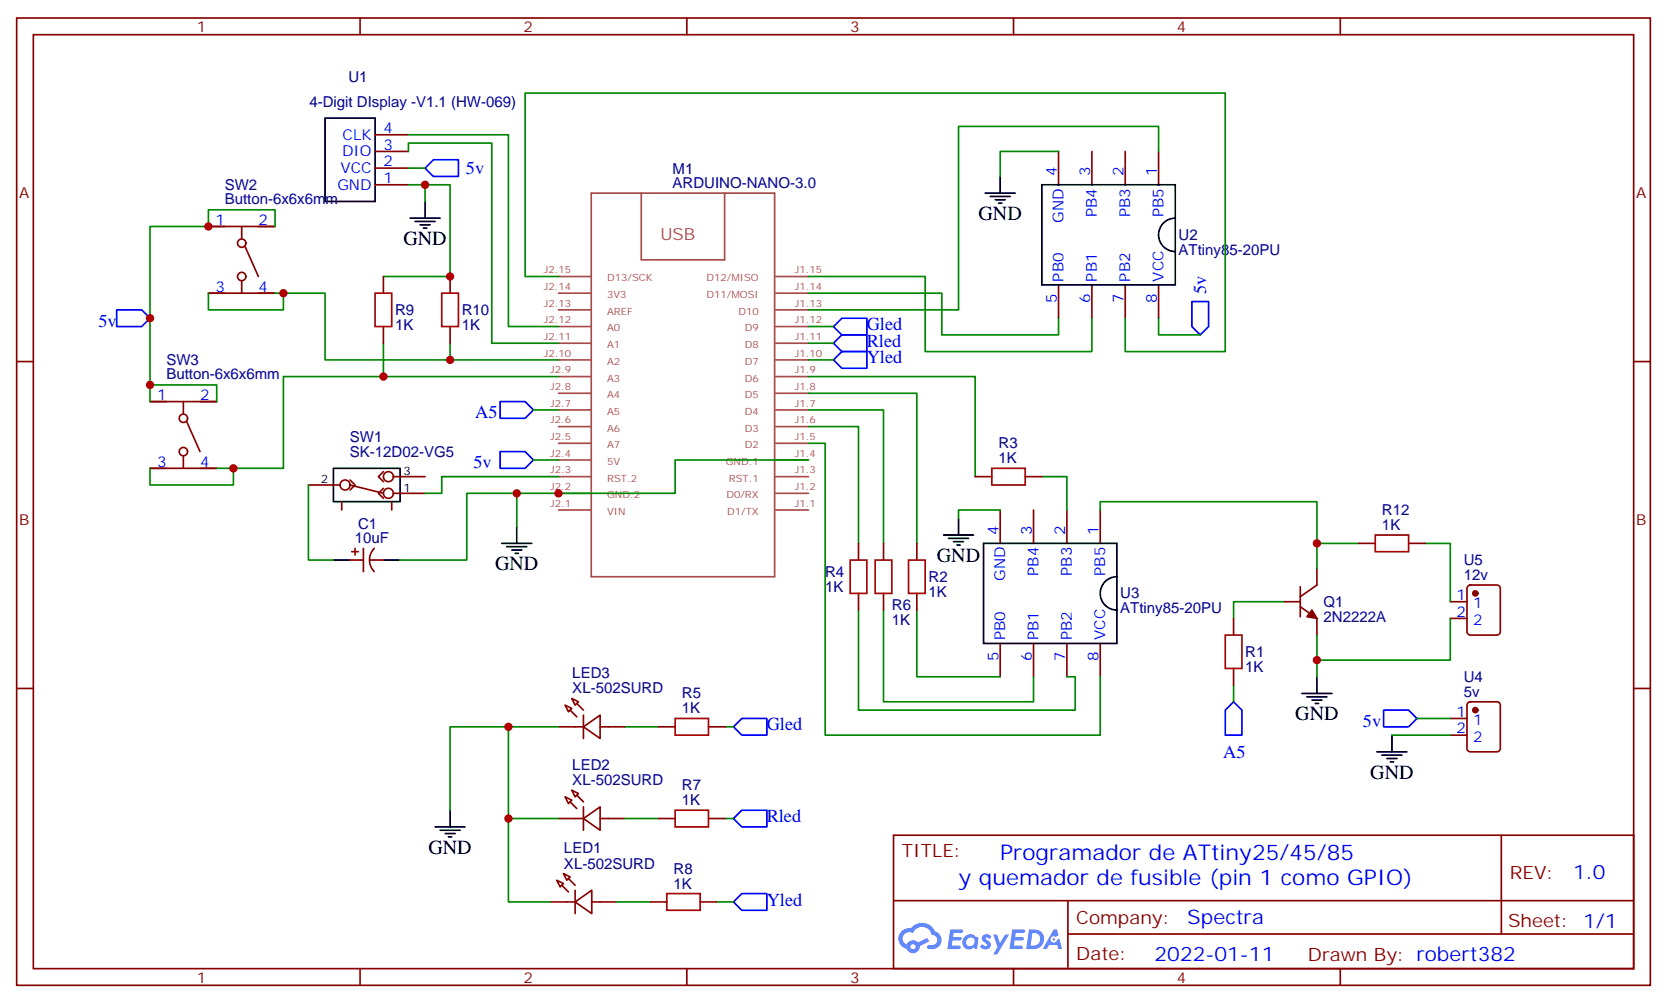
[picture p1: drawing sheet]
<svg xmlns="http://www.w3.org/2000/svg" width="353mm" height="212mm" viewBox="0 0 353 212" stroke-linecap="round" stroke-linejoin="round" font-family="sans-serif">
<g fill="none" stroke="#000" stroke-width=".35">
<path d="M68.8 25h10.6v17.6h-10.6zM211.7 37.3v3.6M220.5 39.1h28.2v21.2h-28.2zM86.8 46.1h6.3M87.8 46.8h4.3M88.9 47.6h2.1M89.6 48.3h.7M90 42.6v3.5M208.5 40.9h6.3M209.5 41.6h4.3M210.6 42.3h2.1M211.3 43h.7"/>
<path d="M248.7 46.1a3.5 3.5 0 0 0-3.5 3.6 3.5 3.5 0 0 0 3.5 3.5M70.6 99.1h14.1v7h-14.1zM70.6 118.5h3.5M81.1 118.5h3.6M106.2 114.9h6.3M107.2 115.6h4.3M108.3 116.3h2.1M109 117.1h.7M109.4 111.4v3.5M199.7 113.2h6.3M200.7 113.9h4.3M201.8 114.6h2.1"/>
<path d="M202.5 115.3h.7M202.8 109.6v3.6M208.1 114.9h28.3v21.2h-28.3zM236.4 122a3.5 3.5 0 0 0-3.6 3.5 3.5 3.5 0 0 0 3.6 3.5M275.5 146.7h6.4M276.6 147.4h4.2M277.6 148.1h2.2M278.3 148.8h.7M278.7 143.2v3.5M291.4 159h6.3M292.5 159.7h4.2M294.6 155.5v3.5"/>
<path d="M92.1 174.9h6.3M93.1 175.6h4.3M94.2 176.3h2.1M94.9 177h.7M95.2 171.4v3.5M293.5 160.4h2.1M294.2 161.1h.7"/>
</g>
<g fill="none" stroke="#870000" stroke-width=".35">
<path d="M3.5 3.8h345.7v204.6h-345.7zM7.1 7.3h338.6v197.6h-338.6zM76.2 3.8v3.5M145.3 3.8v3.5M214.5 3.8v3.5M283.6 3.8v3.5M79.4 39.1h7M79.4 35.6h7M79.4 32h7M79.4 28.5h7M224 32v7.1M231.1 32v7.1"/>
<path d="M238.1 32v7.1M245.2 32v7.1M44.1 47.9h14.1M51.2 47.9v2.5M51.2 59.5v2.5M51.9 52.1l2.8 6.4M81.1 58.5v3.5M95.2 58.5v3.5M3.5 76.5h3.6M44.1 62h14.1M81.1 69.1v3.5M95.2 69.1v3.5"/>
<path d="M224 60.3v7M231.1 60.3v7M238.1 60.3v7M245.2 60.3v7M345.7 76.5h3.5M31.7 99.1h14.2M31.7 84.9h14.2M38.8 84.9v2.5M38.8 96.6v2.5M39.5 89.2l2.8 6.3M81.1 99.8l-1 1 1 1.1M65.3 102.6h6.7"/>
<path d="M72.3 106.1v1.8M74.1 101.5l1 1.1-1 1M74.1 118.5h2.8M74.1 102.6l7 1.8M74.4 116.7h1.4M75.1 116v1.4M76.9 116v4.9M78.3 118.5h2.8M79.2 116a3.5 3.5 0 0 0 0 4.9M81.1 103.3l-1 1.1 1 1M82.9 106.1v1.8M83.3 100.8h6.7"/>
<path d="M83.3 104.4h6.7M181.7 114.9v3.6M187 114.9v3.6M194 114.9v3.6M206.4 100.8h3.5M211.7 107.9v7M217 100.8h3.5M218.7 107.9v7M225.8 107.9v7M232.8 107.9v7M287.5 114.9h3.5M298.1 114.9h3.5"/>
<path d="M181.7 125.5v3.5M187 125.5v3.5M194 125.5v3.5M211.7 136.1v7.1M218.7 136.1v7.1M225.8 136.1v7.1M232.8 136.1v7.1M261.1 130.8v3.5M271.6 127.3h3.6M275.2 128.3l3.5 2.5v3.5M275.2 124.1v6.4M278.7 120.2v3.6l-3.5 2.4"/>
<path d="M306.9 127.3h3.5M306.9 130.8h3.5M310.7 124l.4-.2h5.7a.71 .71 0 0 1 .7 .7v9.1a.76 .76 0 0 1-.7 .7h-5.7a.76 .76 0 0 1-.7-.7v-9.1zM3.5 145.6h3.6M118.2 153.7h5.3M119.6 149.2l1.4 .7-.7 .7zM121 147.7l1.4 .7-.7 .8zM123.5 153.7l3.5-2.4v4.9zM123.5 151.3v4.9M127 153.7h5.3M139.3 153.7h3.6M149.9 153.7h3.6"/>
<path d="M261.1 141.4v3.5M306.9 152h3.5M306.9 155.5h3.5M310.7 148.7l.4-.3h5.7a.71 .71 0 0 1 .7 .8v9.1a.76 .76 0 0 1-.7 .7h-5.7a.76 .76 0 0 1-.7-.7v-9.1zM345.7 145.6h3.5M118.2 173.1h5.3M119.6 168.6l1.4 .7-.7 .7zM121 167.1l1.4 .8-.7 .7zM123.5 173.1l3.5-2.4v4.9zM123.5 170.7v4.9M127 173.1h5.3M139.3 173.1h3.6"/>
<path d="M149.9 173.1h3.6M189.1 176.7h156.6v28.2h-156.6zM317.7 176.7v20.9M116.4 190.8h5.3M117.8 186.2l1.4 .7-.7 .7zM119.2 184.8l1.4 .7-.7 .7zM121.7 190.8l3.5-2.5v5zM121.7 188.3v5M125.2 190.8h5.3M137.6 190.8h3.5M148.2 190.8h3.5M189.1 190.5h156.5"/>
<path d="M226 197.6h119.6M226 190.5v14.1M76.2 204.9v3.5M145.3 204.9v3.5M214.5 204.9v3.5M283.6 204.9v3.5"/>
<circle cx="51.2" cy="58.5" r=".88"/>
<circle cx="51.2" cy="51.4" r=".88"/>
<circle cx="38.8" cy="88.5" r=".88"/>
<circle cx="38.8" cy="95.5" r=".88"/>
<circle cx="73" cy="102.6" r="1.06"/>
<circle cx="82.2" cy="104.4" r="1.06"/>
<circle cx="82.2" cy="100.8" r="1.06"/>
</g>
<g fill="none" stroke="#a64a4a" stroke-width=".35">
<path d="M118.2 58.5h6.9M125.1 40.9h38.8v81.1h-38.8zM135.7 40.9v14.1h17.6v-14.1M164.2 58.5h6.9M118.2 79.7h6.9M118.2 76.1h6.9M118.2 72.6h6.9M118.2 69.1h6.9M118.2 65.5h6.9M118.2 62h6.9M164.2 79.7h6.9M164.2 76.1h6.9"/>
<path d="M164.2 72.6h6.9M164.2 69.1h6.9M164.2 65.5h6.9M164.2 62h6.9M118.2 97.3h6.9M118.2 93.8h6.9M118.2 90.2h6.9M118.2 86.7h6.9M118.2 83.2h6.9M164.2 97.3h6.9M164.2 93.8h6.9M164.2 90.2h6.9"/>
<path d="M164.2 86.7h6.9M164.2 83.2h6.9M118.2 107.9h6.9M118.2 104.4h6.9M118.2 100.8h6.9M164.2 107.9h6.9M164.2 104.4h6.9M164.2 100.8h6.9"/>
</g>
<g fill="#870000" stroke="#870000" stroke-width=".35">
<path d="M118.9 187.3l1.4 1.4z"/>
<path d="M120.3 185.8l1.4 1.5z"/>
<path d="M120.6 169.6l1.5 1.4z"/>
<path d="M122.1 168.2l1.4 1.4z"/>
<path d="M120.6 150.2l1.5 1.4z"/>
<path d="M122.1 148.8l1.4 1.4z"/>
<path d="M277.6 129l1.1 1.8-2.1-.3z"/>
<circle cx="312.2" cy="150.2" r=".53"/>
<circle cx="312.2" cy="125.5" r=".53"/>
</g>
<g fill="none" stroke="#008700" stroke-width=".35">
<path d="M86.4 39.1h3.6v3.5M86.4 28.5h21.2v40.6h10.6M86.4 32v-1.7h17.7v42.3h14.1M86.4 35.6h3.6M90 39.1h5.2v19.4h-14.1M224 32h-12.3v5.3M245.2 32v-5.3h-42.4v38.8h-31.7M58.2 47.9v-3.5h-14.1v3.5h-12.4v37M118.2 58.5h-7.1v-38.8h148.2v54.7h-21.2v-7.1M171.1 58.5h24.7v15.9h35.3v-7.1M44.1 62v3.5h15.9v-3.5M58.2 62h10.6v14.1h26.4"/>
<path d="M81.1 72.6v7.1h37.1M81.1 79.7h-21.1v19.4h-14.1M95.2 72.6v3.5h23M171.1 62h28.2v8.8h24.7v-3.5M171.1 79.7h35.3v21.1M171.1 69.1h5.3M171.1 72.6h5.3M171.1 76.1h5.3M245.2 67.3v3.5h8.8M31.7 81.4h14.2v3.5M31.7 99.1v3.5h17.7v-3.5M112.9 97.3h5.3"/>
<path d="M112.9 86.7h5.3M171.1 97.3h-28.2v7.1h-33.5v7M171.1 83.2h22.9v31.7M171.1 86.7h15.9v28.2M171.1 90.2h10.6v24.7M171.1 93.8h3.5v61.7h58.2v-12.3M65.3 102.6v15.9h5.3M109.4 104.4h-10.6v14.1h-14.1M118.2 100.8h-24.7v3.6h-3.5M211.7 107.9h-8.9v1.7M220.5 100.8h5.3v7.1M232.8 107.9v-1.8h45.9v14.1"/>
<path d="M278.7 114.9h8.8M301.6 114.9h5.3v12.4M181.7 129v21.2h45.8v-7h-1.7M187 129v19.4h31.7v-5.2M194 129v14.2h17.7M271.6 127.3h-10.5v3.5M278.7 134.3v8.9M306.9 130.8v8.8h-28.2M107.6 153.7v19.4h10.6M118.2 153.7h-23v17.7M132.3 153.7h7M153.5 153.7h1.7"/>
<path d="M261.1 144.9v3.5M294.6 155.5h12.3M299.9 152h7M107.6 173.1v17.7h8.8M132.3 173.1h7M153.5 173.1h1.7M130.5 190.8h7.1M151.7 190.8h3.5"/>
</g>
<g fill="none" stroke="#00f" stroke-width=".35">
<path d="M90 35.6l1.7-1.8h5.3v3.5h-5.3zM24.7 65.5h5.3l1.7 1.8-1.7 1.8h-5.3zM176.4 69.1l1.8-1.8h5.2v3.5h-5.2zM176.4 72.6l1.8-1.8h5.2v3.6h-5.2zM176.4 76.1l1.8-1.7h5.2v3.5h-5.2zM252.2 63.8h3.6v5.3l-1.8 1.7-1.8-1.7zM105.8 95.5h5.3l1.8 1.8-1.8 1.8h-5.3zM105.8 84.9h5.3l1.8 1.8-1.8 1.8h-5.3zM155.2 153.7l1.8-1.7h5.3v3.5h-5.3zM259.3 150.2l1.8-1.8 1.7 1.8v5.3h-3.5zM292.8 150.2h5.3l1.8 1.8-1.8 1.7h-5.3zM155.2 173.1l1.8-1.7h5.3v3.5h-5.3z"/>
<path d="M155.2 190.8l1.8-1.8h5.3v3.5h-5.3z"/>
</g>
<path d="M79.4 62h3.5v7.1h-3.5zM93.5 62h3.5v7.1h-3.5zM209.9 99.1h7.1v3.5h-7.1zM179.9 118.5h3.5v7h-3.5zM185.2 118.5h3.5v7h-3.5zM192.3 118.5h3.5v7h-3.5zM291 113.2h7.1v3.5h-7.1zM259.3 134.3h3.5v7.1h-3.5zM142.9 152h7v3.5h-7zM142.9 171.4h7v3.5h-7zM141.1 189h7.1v3.5h-7.1z" fill="none" stroke="#a10000" stroke-width=".35"/>
<g fill="#5487ff">
<path d="M208.1 197.8a1.22 1.22 0 0 1 1.7 .3l-.4 .6a.47 .47 0 0 0-.3-.4 .47 .47 0 0 0-.5 .2v.1a1.55 1.55 0 0 1 1.1 1.5 1.34 1.34 0 0 1-2.3 .2l.5-.6 .7 .4a.29 .29 0 0 0 .3-.2 .29 .29 0 0 0-.2-.3 1.04 1.04 0 0 1-.6-1.8z"/>
<path d="M201.1 196.6h2.1a.43 .43 0 0 1 .5 .1 .43 .43 0 0 1 .1 .5l-.4 .1h-1.6l-.1 .9h1.5a.37 .37 0 0 1 .3 .4 .37 .37 0 0 1-.4 .3h-1.5l-.2 1.1h1.3a.43 .43 0 0 1 .5 .1 .43 .43 0 0 1 .1 .5l-.4 .2h-2.4z"/>
<path d="M214.2 196.6h2.1a.43 .43 0 0 1 .5 .1 .43 .43 0 0 1 .1 .5l-.3 .1h-1.6l-.2 .9h1.6a.37 .37 0 0 1 .3 .4 .37 .37 0 0 1-.4 .3h-1.6l-.1 1.1h1.2a.43 .43 0 0 1 .5 .1 .43 .43 0 0 1 .1 .5l-.3 .2h-2.5z"/>
<path d="M223 196.6h.7l.3 1.3-.6 .3a.69 .69 0 0 0-1 .3 .69 .69 0 0 0 .4 .9 .69 .69 0 0 0 .9-.6l.5-.3 .6 2.2h-.8l-.3-.8h-1.7l-.5 .8h-.9z"/>
<path d="M210.2 197.7h.8l.6 1.8 1.1-1.8h.9l-2.6 4.2h-.8l.9-1.6z"/>
<path d="M217.8 196.6l-.6 4.2h1.3a2.11 2.11 0 0 0 2.5-2.2 2.11 2.11 0 0 0-2.5-2zM218.5 197.3a1.39 1.39 0 0 1 1.7 1.5 1.39 1.39 0 0 1-1.8 1.2h-.3z"/>
<path d="M204.1 198.2a1.47 1.47 0 0 0-.2 2.1 1.47 1.47 0 0 0 2.1 .1l.8 .4 .3-2.3-.2-.3h-.4a1.49 1.49 0 0 0-2.4 0zM204.7 198.6a.92 .92 0 0 1 1.6 .5 .92 .92 0 0 1-1.3 1 .9 .9 0 0 1-.3-1.5z"/>
<path d="M190.8 197a2.18 2.18 0 0 0 1.1 3.7 1.44 1.44 0 0 0 1.6 .9 1.44 1.44 0 0 0 1.1-1.5l2.1-1-.5-.7-1.9 1a1.47 1.47 0 0 0-2.4 .4 1.39 1.39 0 0 1-.7-1.9 1.39 1.39 0 0 1 2-.5 2.08 2.08 0 0 1 2.1-1.3 2.08 2.08 0 0 1 1.9 1.7 1.07 1.07 0 0 1 1.2 1 1.07 1.07 0 0 1-1.1 1.1h-.6a.43 .43 0 0 0-.5 .4 .43 .43 0 0 0 .4 .5 2 2 0 0 0 2.4-1.1 2 2 0 0 0-.7-2.5l-.4-.2a2.98 2.98 0 0 0-5.1-.7l-1.1 .1zM192.7 200.3a.55 .55 0 0 1 1.1 0 .55 .55 0 0 1-1.1 0z"/>
<circle cx="223" cy="198.7" r=".26"/>
</g>
<g fill="#c00">
<circle cx="278.7" cy="139.6" r=".88"/>
<circle cx="278.7" cy="114.9" r=".88"/>
<circle cx="107.6" cy="153.7" r=".88"/>
<circle cx="107.6" cy="173.1" r=".88"/>
<circle cx="90" cy="39.1" r=".88"/>
<circle cx="95.3" cy="76.1" r=".88"/>
<circle cx="95.3" cy="58.5" r=".88"/>
<circle cx="109.4" cy="104.4" r=".88"/>
<circle cx="118.2" cy="104.4" r=".88"/>
<circle cx="60" cy="62" r=".88"/>
<circle cx="44.1" cy="47.9" r=".88"/>
<circle cx="31.8" cy="67.3" r=".88"/>
<circle cx="31.8" cy="81.4" r=".88"/>
<circle cx="81.1" cy="79.7" r=".88"/>
<circle cx="49.4" cy="99.1" r=".88"/>
</g>
<g font-size="4.6" fill="#00f">
<text x="211.7" y="182">Programador de ATtiny25/45/85</text>
<text x="202.8" y="187.3">y quemador de fusible (pin 1 como GPIO)</text>
</g>
<g font-size="4.2">
<text x="207.1" y="46.5">GND</text>
<text x="85.4" y="51.8">GND</text>
<text x="198.3" y="118.8">GND</text>
<text x="104.8" y="120.6">GND</text>
<text x="274.1" y="152.3">GND</text>
<text x="290" y="164.7">GND</text>
<text x="90.7" y="180.6">GND</text>
</g>
<g font-size="4.2" fill="#00f">
<text x="332.9" y="185.9">1.0</text>
<text x="251.3" y="195.5">Spectra</text>
<text x="244.3" y="203.3">2022-01-11</text>
</g>
<g font-size="3.9" fill="#00f">
<text x="98.6" y="36.8">5v</text>
<text x="255.3" y="62.2" transform="rotate(-90 255.3 62.2)">5v</text>
<text x="20.8" y="69.1">5v</text>
<text x="183.4" y="69.8">Gled</text>
<text x="183.4" y="73.4">Rled</text>
<text x="183.4" y="76.9">Yled</text>
<text x="100.5" y="88.5">A5</text>
<text x="100.2" y="99.1">5v</text>
<text x="162.2" y="154.5">Gled</text>
<text x="288.4" y="153.7">5v</text>
<text x="258.9" y="160.3">A5</text>
<text x="162.2" y="173.9">Rled</text>
<text x="162.2" y="191.5">Yled</text>
</g>
<g font-size="3.9" fill="#800">
<text x="190.9" y="181.3">TITLE:</text>
<text x="319.5" y="185.9">REV:</text>
<text x="227.8" y="195.5">Company:</text>
<text x="319.1" y="196.1">Sheet: 1/1</text>
<text x="227.8" y="203.1">Date:</text>
<text x="276.8" y="203.2">Drawn By: robert382</text>
</g>
<text font-size="3.5" fill="#a54b4b" x="139.8" y="50.8">USB</text>
<g font-size="3.2" fill="#800">
<text x="41.6" y="6.8">1</text>
<text x="110.8" y="6.8">2</text>
<text x="179.9" y="6.8">3</text>
<text x="249.1" y="6.8">4</text>
<text x="4.1" y="41.9">A</text>
<text x="346.3" y="41.9">A</text>
<text x="4.1" y="111.1">B</text>
<text x="346.3" y="111.1">B</text>
<text x="41.6" y="207.9">1</text>
<text x="110.8" y="207.9">2</text>
<text x="179.9" y="207.9">3</text>
<text x="249.1" y="207.9">4</text>
</g>
<g font-size="3.2" fill="#000080">
<text x="73.7" y="17.3">U1</text>
<text x="65.5" y="22.6">4-Digit DIsplay -V1.1 (HW-069)</text>
<text x="47.6" y="40.3">SW2</text>
<text x="142.3" y="39.8">ARDUINO-NANO-3.0</text>
<text x="142.3" y="36.9">M1</text>
<text x="47.6" y="43.2">Button-6x6x6mm</text>
<text x="249.4" y="53.9">ATtiny85-20PU</text>
<text x="249.4" y="50.7">U2</text>
<text x="83.6" y="69.8">1K</text>
<text x="83.6" y="66.6">R9</text>
<text x="97.7" y="69.8">1K</text>
<text x="97.7" y="66.6">R10</text>
<text x="35.2" y="77.3">SW3</text>
<text x="35.2" y="80.2">Button-6x6x6mm</text>
<text x="74" y="93.6">SW1</text>
<text x="211.3" y="94.8">R3</text>
<text x="74" y="96.8">SK-12D02-VG5</text>
<text x="211.3" y="98">1K</text>
<text x="75.8" y="111.8">C1</text>
<text x="292.5" y="112.1">1K</text>
<text x="292.5" y="108.9">R12</text>
<text x="75.1" y="114.9">10uF</text>
<text x="309.7" y="119.5">U5</text>
<text x="174.6" y="125.2">1K</text>
<text x="174.6" y="122">R4</text>
<text x="196.5" y="123">R2</text>
<text x="309.7" y="122.7">12v</text>
<text x="188.7" y="129">R6</text>
<text x="196.5" y="126.2">1K</text>
<text x="237.1" y="129.8">ATtiny85-20PU</text>
<text x="237.1" y="126.6">U3</text>
<text x="280.1" y="131.6">2N2222A</text>
<text x="280.1" y="128.4">Q1</text>
<text x="188.7" y="132.2">1K</text>
<text x="121.1" y="143.5">LED3</text>
<text x="263.5" y="142.1">1K</text>
<text x="263.5" y="138.9">R1</text>
<text x="121.1" y="146.7">XL-502SURD</text>
<text x="144.3" y="147.7">R5</text>
<text x="309.7" y="147.4">5v</text>
<text x="309.7" y="144.2">U4</text>
<text x="144.3" y="150.9">1K</text>
<text x="121.1" y="166.1">XL-502SURD</text>
<text x="121.1" y="162.9">LED2</text>
<text x="144.3" y="167.1">R7</text>
<text x="144.3" y="170.3">1K</text>
<text x="119.4" y="183.7">XL-502SURD</text>
<text x="119.4" y="180.5">LED1</text>
<text x="142.5" y="184.8">R8</text>
<text x="142.5" y="188">1K</text>
</g>
<g font-size="3.2" fill="#00f">
<text x="72.5" y="29.6">CLK</text>
<text x="81.1" y="28.2">4</text>
<text x="72.4" y="33.1">DIO</text>
<text x="81.1" y="35.2">2</text>
<text x="81.1" y="31.7">3</text>
<text x="71.4" y="40.1">GND</text>
<text x="72.1" y="36.6">VCC</text>
<text x="81.1" y="38.7">1</text>
<text x="223.7" y="37.3" transform="rotate(-90 223.7 37.3)">4</text>
<text x="230.7" y="37.3" transform="rotate(-90 230.7 37.3)">3</text>
<text x="237.8" y="37.3" transform="rotate(-90 237.8 37.3)">2</text>
<text x="244.8" y="37.3" transform="rotate(-90 244.8 37.3)">1</text>
<text x="45.6" y="47.6">1</text>
<text x="54.7" y="47.6">2</text>
<text x="225.1" y="47.1" transform="rotate(-90 225.1 47.1)">GND</text>
<text x="232.1" y="45.9" transform="rotate(-90 232.1 45.9)">PB4</text>
<text x="239.2" y="45.9" transform="rotate(-90 239.2 45.9)">PB3</text>
<text x="246.2" y="45.9" transform="rotate(-90 246.2 45.9)">PB5</text>
<text x="225.1" y="59.5" transform="rotate(-90 225.1 59.5)">PB0</text>
<text x="232.1" y="59.5" transform="rotate(-90 232.1 59.5)">PB1</text>
<text x="239.2" y="59.5" transform="rotate(-90 239.2 59.5)">PB2</text>
<text x="246.2" y="59.5" transform="rotate(-90 246.2 59.5)">VCC</text>
<text x="45.6" y="61.7">3</text>
<text x="54.7" y="61.7">4</text>
<text x="223.7" y="64" transform="rotate(-90 223.7 64)">5</text>
<text x="230.7" y="64" transform="rotate(-90 230.7 64)">6</text>
<text x="237.8" y="64" transform="rotate(-90 237.8 64)">7</text>
<text x="244.8" y="64" transform="rotate(-90 244.8 64)">8</text>
<text x="33.3" y="84.6">1</text>
<text x="42.3" y="84.6">2</text>
<text x="33.3" y="98.7">3</text>
<text x="42.3" y="98.7">4</text>
<text x="211.3" y="113.2" transform="rotate(-90 211.3 113.2)">4</text>
<text x="218.4" y="113.2" transform="rotate(-90 218.4 113.2)">3</text>
<text x="225.4" y="113.2" transform="rotate(-90 225.4 113.2)">2</text>
<text x="232.5" y="113.2" transform="rotate(-90 232.5 113.2)">1</text>
<text x="212.7" y="122.9" transform="rotate(-90 212.7 122.9)">GND</text>
<text x="219.8" y="121.7" transform="rotate(-90 219.8 121.7)">PB4</text>
<text x="226.8" y="121.7" transform="rotate(-90 226.8 121.7)">PB3</text>
<text x="233.9" y="121.7" transform="rotate(-90 233.9 121.7)">PB5</text>
<text x="308.3" y="126.9">1</text>
<text x="308.3" y="130.5">2</text>
<text x="311.7" y="128.7">1</text>
<text x="212.7" y="135.4" transform="rotate(-90 212.7 135.4)">PB0</text>
<text x="219.8" y="135.4" transform="rotate(-90 219.8 135.4)">PB1</text>
<text x="226.8" y="135.4" transform="rotate(-90 226.8 135.4)">PB2</text>
<text x="233.9" y="135.4" transform="rotate(-90 233.9 135.4)">VCC</text>
<text x="311.7" y="132.2">2</text>
<text x="211.3" y="139.9" transform="rotate(-90 211.3 139.9)">5</text>
<text x="218.4" y="139.9" transform="rotate(-90 218.4 139.9)">6</text>
<text x="225.4" y="139.9" transform="rotate(-90 225.4 139.9)">7</text>
<text x="232.5" y="139.9" transform="rotate(-90 232.5 139.9)">8</text>
<text x="308.3" y="151.6">1</text>
<text x="308.3" y="155.2">2</text>
<text x="311.7" y="153.4">1</text>
<text x="311.7" y="156.9">2</text>
</g>
<g font-size="2.5">
<text x="85.4" y="100.5">3</text>
<text x="67.9" y="102.2">2</text>
<text x="85.4" y="104">1</text>
</g>
<g font-size="2.1" fill="#a54b4b">
<text x="115.1" y="57.8">J2.15</text>
<text x="128.5" y="59.5">D13/SCK</text>
<text x="149.5" y="59.5">D12/MISO</text>
<text x="168.2" y="57.8">J1.15</text>
<text x="115.1" y="64.9">J2.13</text>
<text x="115.1" y="61.3">J2.14</text>
<text x="128.5" y="63.1">3V3</text>
<text x="149.5" y="63.1">D11/MOSI</text>
<text x="168.2" y="64.9">J1.13</text>
<text x="168.2" y="61.3">J1.14</text>
<text x="115.1" y="71.9">J2.11</text>
<text x="115.1" y="68.4">J2.12</text>
<text x="128.5" y="70.1">A0</text>
<text x="128.5" y="66.6">AREF</text>
<text x="156.3" y="66.6">D10</text>
<text x="157.6" y="70.1">D9</text>
<text x="168.2" y="71.9">J1.11</text>
<text x="168.2" y="68.4">J1.12</text>
<text x="115.1" y="75.4">J2.10</text>
<text x="128.5" y="77.2">A2</text>
<text x="128.5" y="73.6">A1</text>
<text x="157.6" y="77.2">D7</text>
<text x="157.6" y="73.6">D8</text>
<text x="168.2" y="75.4">J1.10</text>
<text x="116.4" y="82.5">J2.8</text>
<text x="116.4" y="79">J2.9</text>
<text x="128.5" y="80.7">A3</text>
<text x="157.6" y="80.7">D6</text>
<text x="168.2" y="82.5">J1.8</text>
<text x="168.2" y="79">J1.9</text>
<text x="116.4" y="89.5">J2.6</text>
<text x="116.4" y="86">J2.7</text>
<text x="128.5" y="87.8">A5</text>
<text x="128.5" y="84.2">A4</text>
<text x="157.6" y="87.8">D4</text>
<text x="157.6" y="84.2">D5</text>
<text x="168.2" y="89.5">J1.6</text>
<text x="168.2" y="86">J1.7</text>
<text x="116.4" y="93.1">J2.5</text>
<text x="128.5" y="94.8">A7</text>
<text x="128.5" y="91.3">A6</text>
<text x="157.6" y="94.8">D2</text>
<text x="157.6" y="91.3">D3</text>
<text x="168.2" y="93.1">J1.5</text>
<text x="116.4" y="100.1">J2.3</text>
<text x="116.4" y="96.6">J2.4</text>
<text x="128.5" y="101.9">RST.2</text>
<text x="128.5" y="98.3">5V</text>
<text x="153.6" y="98.3">GND.1</text>
<text x="154.2" y="101.9">RST.1</text>
<text x="168.2" y="100.1">J1.3</text>
<text x="168.2" y="96.6">J1.4</text>
<text x="116.4" y="107.2">J2.1</text>
<text x="116.4" y="103.7">J2.2</text>
<text x="128.5" y="105.4">GND.2</text>
<text x="153.7" y="105.4">D0/RX</text>
<text x="168.2" y="107.2">J1.1</text>
<text x="168.2" y="103.7">J1.2</text>
<text x="128.5" y="108.9">VIN</text>
<text x="153.9" y="108.9">D1/TX</text>
</g>
</svg>
